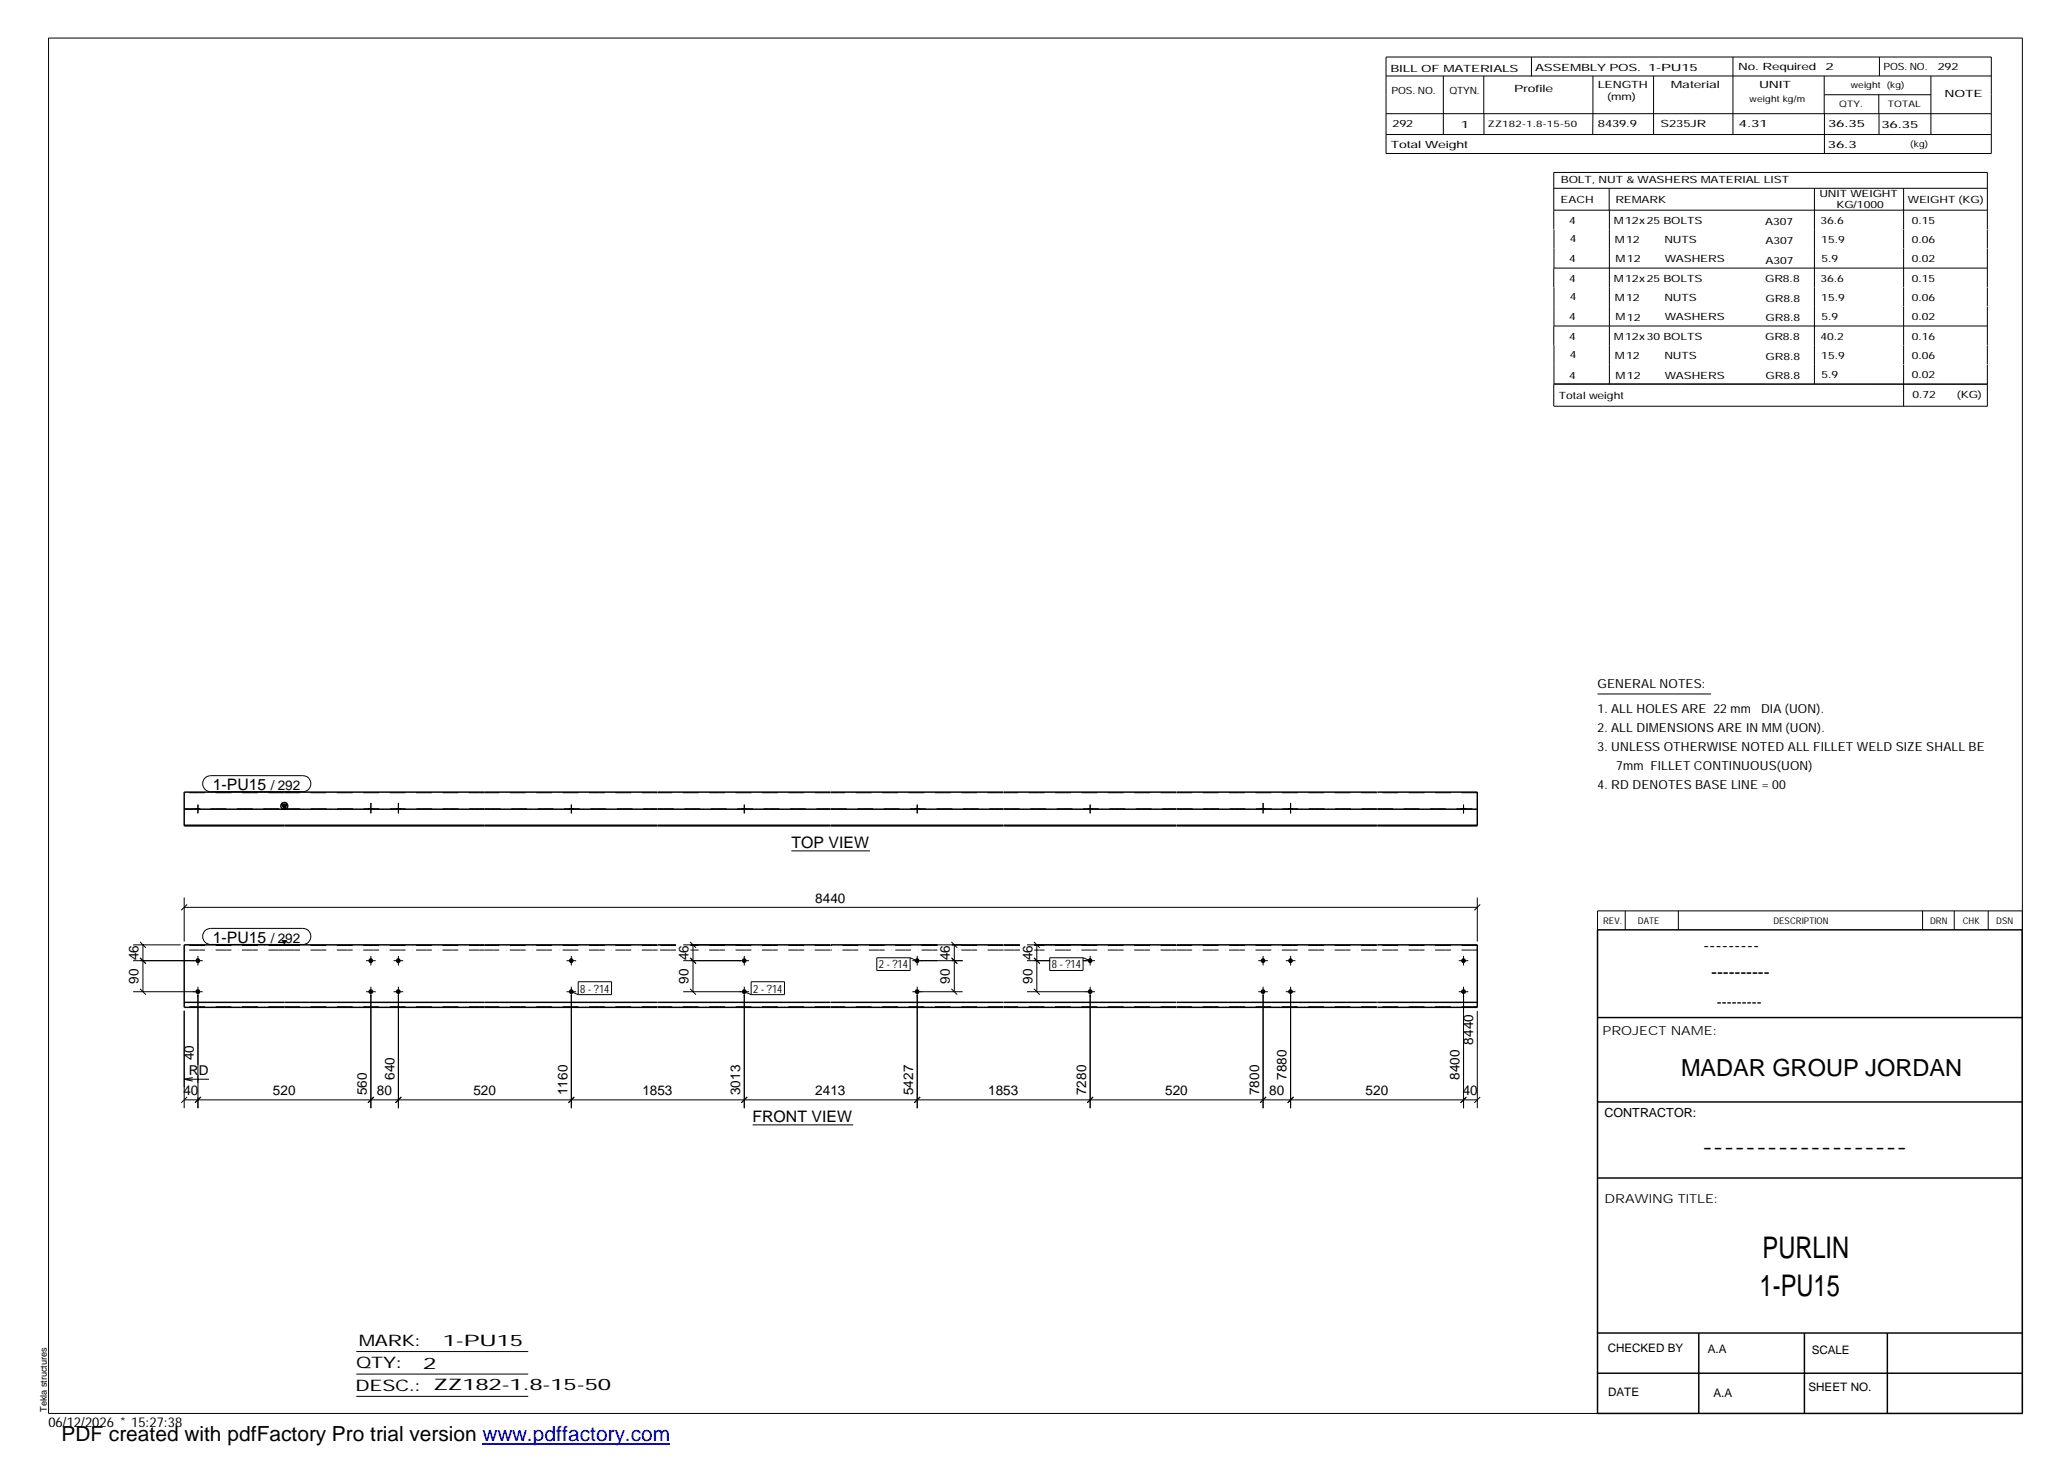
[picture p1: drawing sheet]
<svg xmlns="http://www.w3.org/2000/svg" width="420mm" height="297mm" viewBox="0 0 420 297" stroke-linecap="round" stroke-linejoin="round" font-family="sans-serif">
<g fill="#000">
<path d="M57.2 163.4h1.1l-.5 1zM57.2 191h1.1l-.5 1z"/>
<path d="M39.7 164.3l1 .1z" fill-rule="evenodd"/>
<path d="M39.7 164.3l1 .1z" fill-rule="evenodd"/>
<path d="M74.8 164.3l1 .1z" fill-rule="evenodd"/>
<path d="M74.8 164.3l1 .1z" fill-rule="evenodd"/>
<path d="M80.4 164.3l1 .1z" fill-rule="evenodd"/>
<path d="M80.4 164.3l1 .1z" fill-rule="evenodd"/>
<path d="M115.6 164.3l.9 .1z" fill-rule="evenodd"/>
<path d="M115.6 164.3l.9 .1z" fill-rule="evenodd"/>
<path d="M150.7 164.3l1 .1z" fill-rule="evenodd"/>
<path d="M150.7 164.3l1 .1z" fill-rule="evenodd"/>
<path d="M185.8 164.3l1 .1z" fill-rule="evenodd"/>
<path d="M185.8 164.3l1 .1z" fill-rule="evenodd"/>
<path d="M221 164.3l1 .1z" fill-rule="evenodd"/>
<path d="M221 164.3l1 .1z" fill-rule="evenodd"/>
<path d="M256.1 164.3l1 .1z" fill-rule="evenodd"/>
<path d="M256.1 164.3l1 .1z" fill-rule="evenodd"/>
<path d="M261.7 164.3l1 .1z" fill-rule="evenodd"/>
<path d="M261.7 164.3l1 .1z" fill-rule="evenodd"/>
<path d="M296.8 164.3l1 .1z" fill-rule="evenodd"/>
<path d="M296.8 164.3l1 .1z" fill-rule="evenodd"/>
<circle cx="40.2" cy="195.2" r=".49"/>
<circle cx="75.3" cy="195.2" r=".49"/>
<circle cx="80.9" cy="195.2" r=".49"/>
<circle cx="116.1" cy="195.2" r=".49"/>
<circle cx="151.2" cy="195.2" r=".49"/>
<circle cx="186.3" cy="195.2" r=".49"/>
<circle cx="221.5" cy="195.2" r=".49"/>
<circle cx="256.6" cy="195.2" r=".49"/>
<circle cx="262.2" cy="195.2" r=".49"/>
<circle cx="297.3" cy="195.2" r=".49"/>
<circle cx="40.2" cy="201.5" r=".49"/>
<circle cx="75.3" cy="201.5" r=".49"/>
<circle cx="80.9" cy="201.5" r=".49"/>
<circle cx="116.1" cy="201.5" r=".49"/>
<circle cx="151.2" cy="201.5" r=".49"/>
<circle cx="186.3" cy="201.5" r=".49"/>
<circle cx="221.5" cy="201.5" r=".49"/>
<circle cx="256.6" cy="201.5" r=".49"/>
<circle cx="262.2" cy="201.5" r=".49"/>
<circle cx="297.3" cy="201.5" r=".49"/>
</g>
<g fill="none" stroke="#000" stroke-width=".2">
<path d="M9.9 7.7h401v279.5h-401zM281.6 11.6h123v19.6h-123zM281.6 15.4h123M293.2 15.4v11.9M301.5 15.4v7.7M311.1 11.6v3.9M323.6 15.4v11.9M336 15.4v11.9M352.1 11.6v15.7M370.6 15.4v7.7M370.7 19.2h21.6M381.7 19.2v3.9"/>
<path d="M381.8 11.6v3.8M392.3 15.4v11.9M281.6 23.1h123M281.6 27.3h123M301.5 23.1v4.2M315.7 38.3h88.1M326.9 38.3v4.4M368.6 38.3v39.7M370.7 23.1v8.1M381.8 23.1v4.2M386.8 38.3v8.3M315.7 42.7h88.1"/>
<path d="M315.7 46.6v-11.6h88.1v11.6M315.7 54.5v3.9M315.7 54.5h88.1M315.7 46.6v7.9M315.7 58.4v7.8M327 42.7v35.3M386.8 46.6v3.9M386.8 50.6v7.7M386.8 58.4v3.9M403.8 46.6v3.9M403.8 50.6v7.7M403.8 58.4v3.9"/>
<path d="M315.7 66.3v3.8M315.7 78v4.5M315.7 66.2h88.1M315.7 78h88.1h-88M315.7 70.2v7.8M386.8 62.3v7.8M386.8 70.2v3.8M386.8 74.1v8.4M403.8 62.3v7.8M403.8 70.2v3.8M403.8 74.1v8.4h-88.1M41.7 158.1l.5-.4 .6-.1h18.7a1.63 1.63 0 0 1 1.7 1.6 1.63 1.63 0 0 1-1.7 1.7h-18.7a1.63 1.63 0 0 1-1.5-1.1 1.63 1.63 0 0 1 .4-1.7z"/>
<path d="M324.6 141h23M39.7 164.3v.1M40.2 163.5v1.8M40.7 164.3v.1M74.8 164.3v.1M75.4 163.1v2.2M75.8 164.3v.1M80.4 164.3v.1M80.9 163.1v2.2M81.4 164.3v.1M115.6 164.3v.1M116.1 163.5v1.8"/>
<path d="M116.5 164.3v.1M150.7 164.3v.1M151.2 163.5v1.8M151.7 164.3v.1M160.8 172.9h15.9M185.8 164.3v.1M186.4 163.5v1.8M186.8 164.3v.1M221 164.3v.1M221.5 163.5v1.8M222 164.3v.1M256.1 164.3v.1"/>
<path d="M256.6 163.1v2.2M257.1 164.3v.1M261.7 164.3v.1M262.2 163.1v2.2M262.7 164.3v.1M296.8 164.3v.1M297.3 163.5v1.8M297.8 164.3v.1M27.1 195.2h14.1M27.1 192h9.6M28.4 194.6l1.2 1.2-1.1-1.1M28.4 191.4l1.2 1.2"/>
<path d="M29 192v9.5M37.4 184.3h262.7M37.4 182.4v8.9M38 183.8l-1.2 1.1M40.2 194.2v2M41.7 189.1l.5-.3 .6-.2h18.7a1.63 1.63 0 0 1 1.7 1.7 1.63 1.63 0 0 1-1.7 1.6h-18.7a1.63 1.63 0 0 1-1.5-1 1.63 1.63 0 0 1 .4-1.8zM74.4 195.2h1.9M75.4 194.2v2M80 195.2h1.9M80.9 194.2v2M115.1 195.2h2M116.1 194.2v2"/>
<path d="M117.5 199.5h6.7v2.6h-6.7zM138.8 195.2h13.4M138.8 192h11.7M140.2 194.6l1.2 1.2M140.2 191.4l1.2 1.2M140.8 192v9.5M151.2 194.2v2M152.6 199.5h6.8v2.6h-6.8zM178.1 194.6h6.8v2.6h-6.8zM184.9 194.6l1.5 .6M185.4 195.2h10.2M186.4 194.2v2"/>
<path d="M187 192h8.6M193.3 194.6l1.2 1.2M193.3 191.4l1.2 1.2M193.9 192v9.5M208.7 195.2h4.7M208.7 192h12.1M210.1 194.6l1.1 1.2M210.1 191.4l1.1 1.2M210.7 192v9.5M213.3 194.6h6.7v2.6h-6.7zM220 195.2h2.5M220 194.6l1.5 .6"/>
<path d="M221.5 194.2v2M255.7 195.2h1.9M256.6 194.2v2M261.2 195.2h2M262.2 194.2v2M296.4 195.2h1.9M297.3 194.2v2M300.1 182.4v8.9M300.7 183.8l-1.1 1.1M330.2 185.1v3.8M341 185.1v3.8M390.6 185.1v3.8"/>
<path d="M397 185.1v3.8M403.9 185.1v3.8M410.9 185.1h-86.3v3.8M27.1 201.5h14.1M28.4 200.9l1.2 1.2M37.4 205.3v19.9M37.4 219.3l1.8 .4M37.4 219.3h5.1M39.2 218.9l-1.8 .4M40.2 200.5v24.7M74.4 201.5h1.9M75.4 200.5v24.7"/>
<path d="M80 201.5h1.9M80.9 200.5v24.7M115.1 201.5h2M116.1 200.5v24.7M116.1 201.5l1.4 .6M138.8 201.5h13.4M140.2 200.9l1.2 1.2M151.2 200.5v24.7M151.2 201.5l1.4 .6M185.4 201.5h10.2M186.4 200.5v24.7M193.3 200.9l1.2 1.2"/>
<path d="M208.7 201.5h13.8M210.1 200.9l1.1 1.2M221.5 200.5v24.7M255.7 201.5h1.9M256.6 200.5v24.7M261.2 201.5h2M262.2 200.5v24.7M296.4 201.5h1.9M297.3 200.5v24.7M300.1 205.4v19.8M37.4 223.5h262.7M38 222.9l-1.2 1.2"/>
<path d="M40.8 222.9l-1.2 1.2M75.9 222.9l-1.1 1.2M81.5 222.9l-1.2 1.2M116.7 222.9l-1.2 1.2M151.8 222.9l-1.2 1.2M152.9 228.5h20.5M186.9 222.9l-1.1 1.2M222.1 222.9l-1.2 1.2M257.2 222.9l-1.2 1.2M262.8 222.9l-1.2 1.2M297.9 222.9l-1.1 1.2M300.7 222.9l-1.1 1.2"/>
<path d="M72.4 274.6h34.9M72.4 279.2h34.9M72.4 283.7h34.9"/>
</g>
<g fill="none" stroke="#000" stroke-width=".3">
<path d="M37.4 167.7h96.2M37.4 164.4h96.2M57.2 163.4h1.1l-.5 1zM133.6 160.9h-96.2v6.9h96.2M133.7 167.8h35M133.7 167.7h35M133.7 164.4h35M133.7 160.9h35M168.8 167.8h35.1M168.8 167.7h35.1M168.8 164.4h35.1M168.8 160.9h35.1"/>
<path d="M204 167.8h35M204 167.7h35M204 164.4h35M204 160.9h35M239.1 167.8h40.6M239.1 167.7h40.6M239.1 164.4h40.6M239.1 160.9h40.6M279.8 160.9h20.3v6.9h-20.3M279.8 167.7h20.3M279.8 164.4h20.3M57.3 191.8a.66 .66 0 0 0 1 0"/>
<path d="M57.7 191.8l.1 .2v-.2M133.6 192h-96.2v12.7h96.2M133.7 192h3.6M140.3 192h28.4M168.8 192h21.7M193.4 192h10.5M204 192h3.2M210.1 192h28.9M239.1 192h40.6M279.8 192h20.3v12.7h-20.3M324.6 188.9h86.2l.1 98.3h-86.3zM37.4 203.7h96.2"/>
<path d="M133.7 203.7h35M133.7 204.7h35M168.8 203.7h35.1M168.8 204.7h35.1M204 203.7h35M204 204.7h35M239.1 203.7h40.6M239.1 204.7h40.6M279.8 203.7h20.3M324.6 206.7h86.3M324.6 239.3h86.3M324.6 223.9h86.3"/>
<path d="M324.6 270.8h86.3M324.6 279h86.3M345.1 270.8v16.4M366.6 270.8v16.4M383.5 270.8v16.4"/>
<circle cx="57.8" cy="163.7" r=".7"/>
</g>
<g fill="none" stroke="#000" stroke-width=".2" stroke-dasharray="1.1 0 2.1 .7 0 1.4" stroke-linecap="butt">
<path d="M37.4 164.3h20.3M57.7 161.1h-20.3M57.8 164.3h40.7M98.5 161.1h-40.7M98.5 164.3h35.1M133.6 161.1h-35.1M133.7 164.3h35M168.7 161.1h-35M168.8 164.3h35.1M203.9 161.1h-35.1M204 164.3h35M239 161.1h-35"/>
<path d="M239.1 164.3h40.6M279.7 161.1h-40.6M279.8 164.3h20.3M300.1 161.1h-20.3M57.7 193h-20.3M57.7 192.1h-20.3M98.5 193h-40.7M98.5 192.1h-40.7M133.6 193h-35.1M133.6 192.1h-35.1M137.3 193h-3.6M137.3 192.1h-3.6"/>
<path d="M168.7 193h-28.4M168.7 192.1h-28.4M190.5 193h-21.7M190.5 192.1h-21.7M203.9 193h-10.5M203.9 192.1h-10.5M207.2 193h-3.2M207.2 192.1h-3.2M239 193h-28.9M239 192.1h-28.9M279.7 193h-40.6M279.7 192.1h-40.6"/>
<path d="M300.1 193h-20.3M300.1 192.1h-20.3M57.7 204.5h-20.3M98.5 204.5h-40.7M133.6 204.5h-35.1M168.7 204.5h-35M203.9 204.5h-35.1M239 204.5h-35M279.7 204.5h-40.6M300.1 204.5h-20.3"/>
</g>
<path d="M98 293.3h38.2" fill="none" stroke="#00f" stroke-width=".3"/>
<g font-size="6.1">
<text x="358.1" y="255.5">PURLIN</text>
<text x="357.5" y="263.3">1-PU15</text>
</g>
<text font-size="4.8" x="341.5" y="218.6">MADAR GROUP JORDAN</text>
<text font-size="4.2" x="12.5" y="292.7">PDF created with pdfFactory Pro trial version www.pdffactory.com</text>
<g font-size="3.6">
<text x="346.1" y="193.2">---------</text>
<text x="347.7" y="198.6">----------</text>
<text x="345.8" y="234.2">-------------------</text>
</g>
<g font-size="3.2">
<text x="43.2" y="160.4">1-PU15</text>
<text x="160.8" y="172.3">TOP VIEW</text>
<text x="43.2" y="191.5">1-PU15</text>
<text x="152.9" y="228">FRONT VIEW</text>
<text x="72.9" y="273.5">MARK:</text>
<text x="90" y="273.5">1-PU15</text>
<text x="72.4" y="278">QTY:</text>
<text x="86" y="278.1">2</text>
<text x="72.2" y="282.6">DESC.:</text>
<text x="88.1" y="282.4">ZZ182-1.8-15-50</text>
</g>
<text font-size="3" x="348.8" y="204.5">---------</text>
<g font-size="2.8">
<text x="55" y="160.4">/ 292</text>
<text x="165.7" y="183.4">8440</text>
<text x="55" y="191.5">/ 292</text>
<text x="28.1" y="195.1" transform="rotate(-90 28.1 195.1)">46</text>
<text x="139.9" y="195.1" transform="rotate(-90 139.9 195.1)">46</text>
<text x="193" y="195.1" transform="rotate(-90 193 195.1)">46</text>
<text x="209.8" y="195.1" transform="rotate(-90 209.8 195.1)">46</text>
<text x="28.1" y="199.9" transform="rotate(-90 28.1 199.9)">90</text>
<text x="139.9" y="199.9" transform="rotate(-90 139.9 199.9)">90</text>
<text x="193" y="199.9" transform="rotate(-90 193 199.9)">90</text>
<text x="209.8" y="199.9" transform="rotate(-90 209.8 199.9)">90</text>
<text x="39.4" y="215.5" transform="rotate(-90 39.4 215.5)">40</text>
<text x="299.3" y="212.3" transform="rotate(-90 299.3 212.3)">8440</text>
<text x="38.4" y="218.5">RD</text>
<text x="80.1" y="219.4" transform="rotate(-90 80.1 219.4)">640</text>
<text x="261.4" y="219.4" transform="rotate(-90 261.4 219.4)">7880</text>
<text x="296.5" y="219.4" transform="rotate(-90 296.5 219.4)">8400</text>
<text x="37.3" y="222.5">40</text>
<text x="55.5" y="222.5">520</text>
<text x="74.5" y="222.6" transform="rotate(-90 74.5 222.6)">560</text>
<text x="76.6" y="222.5">80</text>
<text x="96.2" y="222.5">520</text>
<text x="115.3" y="222.6" transform="rotate(-90 115.3 222.6)">1160</text>
<text x="130.5" y="222.5">1853</text>
<text x="150.4" y="222.6" transform="rotate(-90 150.4 222.6)">3013</text>
<text x="165.7" y="222.5">2413</text>
<text x="185.5" y="222.6" transform="rotate(-90 185.5 222.6)">5427</text>
<text x="200.8" y="222.5">1853</text>
<text x="220.7" y="222.6" transform="rotate(-90 220.7 222.6)">7280</text>
<text x="236.7" y="222.5">520</text>
<text x="255.8" y="222.6" transform="rotate(-90 255.8 222.6)">7800</text>
<text x="257.9" y="222.5">80</text>
<text x="277.5" y="222.5">520</text>
<text x="297.2" y="222.5">40</text>
<text x="9.8" y="290">06/12/2026 * 15:27:38</text>
</g>
<g font-size="2.5">
<text x="324.6" y="139.9">GENERAL NOTES:</text>
<text x="324.6" y="148.7">2. ALL DIMENSIONS ARE IN MM (UON).</text>
<text x="324.6" y="144.9">1. ALL HOLES ARE 22 mm</text>
<text x="357.8" y="144.9">DIA (UON).</text>
<text x="324.6" y="152.5">3. UNLESS OTHERWISE NOTED ALL FILLET WELD SIZE SHALL BE</text>
<text x="324.6" y="160.2">4. RD DENOTES BASE LINE = 00</text>
<text x="328.4" y="156.4">7mm FILLET CONTINUOUS(UON)</text>
<text x="325.6" y="210.3">PROJECT NAME:</text>
<text x="326" y="226.9">CONTRACTOR:</text>
<text x="326" y="244.4">DRAWING TITLE:</text>
</g>
<g font-size="2.4">
<text x="326.7" y="274.7">CHECKED BY</text>
<text x="347" y="275">A.A</text>
<text x="368.1" y="275.1">SCALE</text>
<text x="326.7" y="283.6">DATE</text>
<text x="348.1" y="283.9">A.A</text>
<text x="367.5" y="282.6">SHEET NO.</text>
</g>
<g font-size="2.3">
<text x="178.6" y="196.8">2 - ?14</text>
<text x="213.7" y="196.8">8 - ?14</text>
<text x="117.9" y="201.7">8 - ?14</text>
<text x="153" y="201.7">2 - ?14</text>
</g>
<g font-size="2">
<text x="282.5" y="14.6">BILL OF MATERIALS</text>
<text x="311.9" y="14.4">ASSEMBLY POS.</text>
<text x="324.6" y="17.9">LENGTH</text>
<text x="334.9" y="14.4">1-PU15</text>
<text x="339.5" y="17.9">Material</text>
<text x="353.1" y="14.2">No. Required</text>
<text x="357.4" y="17.9">UNIT</text>
<text x="370.9" y="14.2">2</text>
<text x="382.7" y="14.2">POS. NO.</text>
<text x="393.7" y="14.3">292</text>
<text x="282.7" y="19.1">POS. NO.</text>
<text x="294.5" y="19">QTYN.</text>
<text x="307.6" y="18.7">Profile</text>
<text x="326.5" y="20.4">(mm)</text>
<text x="395.1" y="19.6">NOTE</text>
<text x="282.9" y="25.8">292</text>
<text x="296.8" y="26">1</text>
<text x="324.7" y="25.9">8439.9</text>
<text x="337.4" y="25.9">S235JR</text>
<text x="353.3" y="25.9">4.31</text>
<text x="371.4" y="25.9">36.35</text>
<text x="382.3" y="25.9">36.35</text>
<text x="282.6" y="30.1">Total Weight</text>
<text x="371.4" y="30">36.3</text>
<text x="317.1" y="41.3">EACH</text>
<text x="317.1" y="37.2">BOLT, NUT &amp; WASHERS MATERIAL LIST</text>
<text x="328.2" y="41.3">REMARK</text>
<text x="369.7" y="40.1">UNIT WEIGHT</text>
<text x="387.6" y="41.2">WEIGHT (KG)</text>
<text x="318.8" y="45.4">4</text>
<text x="327.9" y="45.6">M12x25 BOLTS</text>
<text x="358.6" y="45.6">A307</text>
<text x="369.9" y="45.5">36.6</text>
<text x="373.1" y="42.2">KG/1000</text>
<text x="388.4" y="45.5">0.15</text>
<text x="318.8" y="53.3">4</text>
<text x="318.9" y="49.2">4</text>
<text x="328.1" y="49.3">M12</text>
<text x="328.3" y="53.3">M12</text>
<text x="338.2" y="49.4">NUTS</text>
<text x="338.2" y="53.3">WASHERS</text>
<text x="358.7" y="49.6">A307</text>
<text x="358.7" y="53.5">A307</text>
<text x="370" y="49.3">15.9</text>
<text x="370.1" y="53.2">5.9</text>
<text x="388.4" y="49.4">0.06</text>
<text x="388.4" y="53.3">0.02</text>
<text x="318.8" y="57.2">4</text>
<text x="327.9" y="57.3">M12x25 BOLTS</text>
<text x="358.6" y="57.4">GR8.8</text>
<text x="369.9" y="57.3">36.6</text>
<text x="388.4" y="57.2">0.15</text>
<text x="318.8" y="65.1">4</text>
<text x="318.9" y="61">4</text>
<text x="328.1" y="61.2">M12</text>
<text x="328.3" y="65.1">M12</text>
<text x="338.2" y="61.2">NUTS</text>
<text x="338.2" y="65.1">WASHERS</text>
<text x="358.7" y="61.4">GR8.8</text>
<text x="358.7" y="65.3">GR8.8</text>
<text x="370" y="61.1">15.9</text>
<text x="370.1" y="65">5.9</text>
<text x="388.4" y="61.2">0.06</text>
<text x="388.4" y="65.1">0.02</text>
<text x="318.8" y="69">4</text>
<text x="327.9" y="69.1">M12x30 BOLTS</text>
<text x="358.6" y="69.2">GR8.8</text>
<text x="369.9" y="69.1">40.2</text>
<text x="388.4" y="69">0.16</text>
<text x="318.8" y="76.9">4</text>
<text x="318.9" y="72.8">4</text>
<text x="328.1" y="72.9">M12</text>
<text x="328.3" y="76.9">M12</text>
<text x="338.2" y="72.9">NUTS</text>
<text x="338.2" y="76.9">WASHERS</text>
<text x="358.7" y="73.1">GR8.8</text>
<text x="358.7" y="77.1">GR8.8</text>
<text x="370" y="72.8">15.9</text>
<text x="370.1" y="76.7">5.9</text>
<text x="388.4" y="72.9">0.06</text>
<text x="388.4" y="76.9">0.02</text>
<text x="316.7" y="81.1">Total weight</text>
<text x="388.6" y="80.9">0.72</text>
<text x="397.6" y="80.8">(KG)</text>
</g>
<g font-size="1.9">
<text x="325.7" y="187.8">REV.</text>
<text x="332.8" y="187.6">DATE</text>
<text x="360.3" y="187.7">DESCRIPTION</text>
<text x="392.1" y="187.6">DRN</text>
<text x="398.8" y="187.6">CHK</text>
<text x="405.6" y="187.7">DSN</text>
<text x="9.5" y="286.8" transform="rotate(-90 9.5 286.8)">Tekla structures</text>
</g>
<g font-size="1.8">
<text x="376" y="17.9">weight (kg)</text>
<text x="355.5" y="20.7">weight kg/m</text>
<text x="373.6" y="21.7">QTY.</text>
<text x="383.5" y="21.8">TOTAL</text>
<text x="302.3" y="25.9">ZZ182-1.8-15-50</text>
<text x="388.1" y="29.8">(kg)</text>
</g>
</svg>
